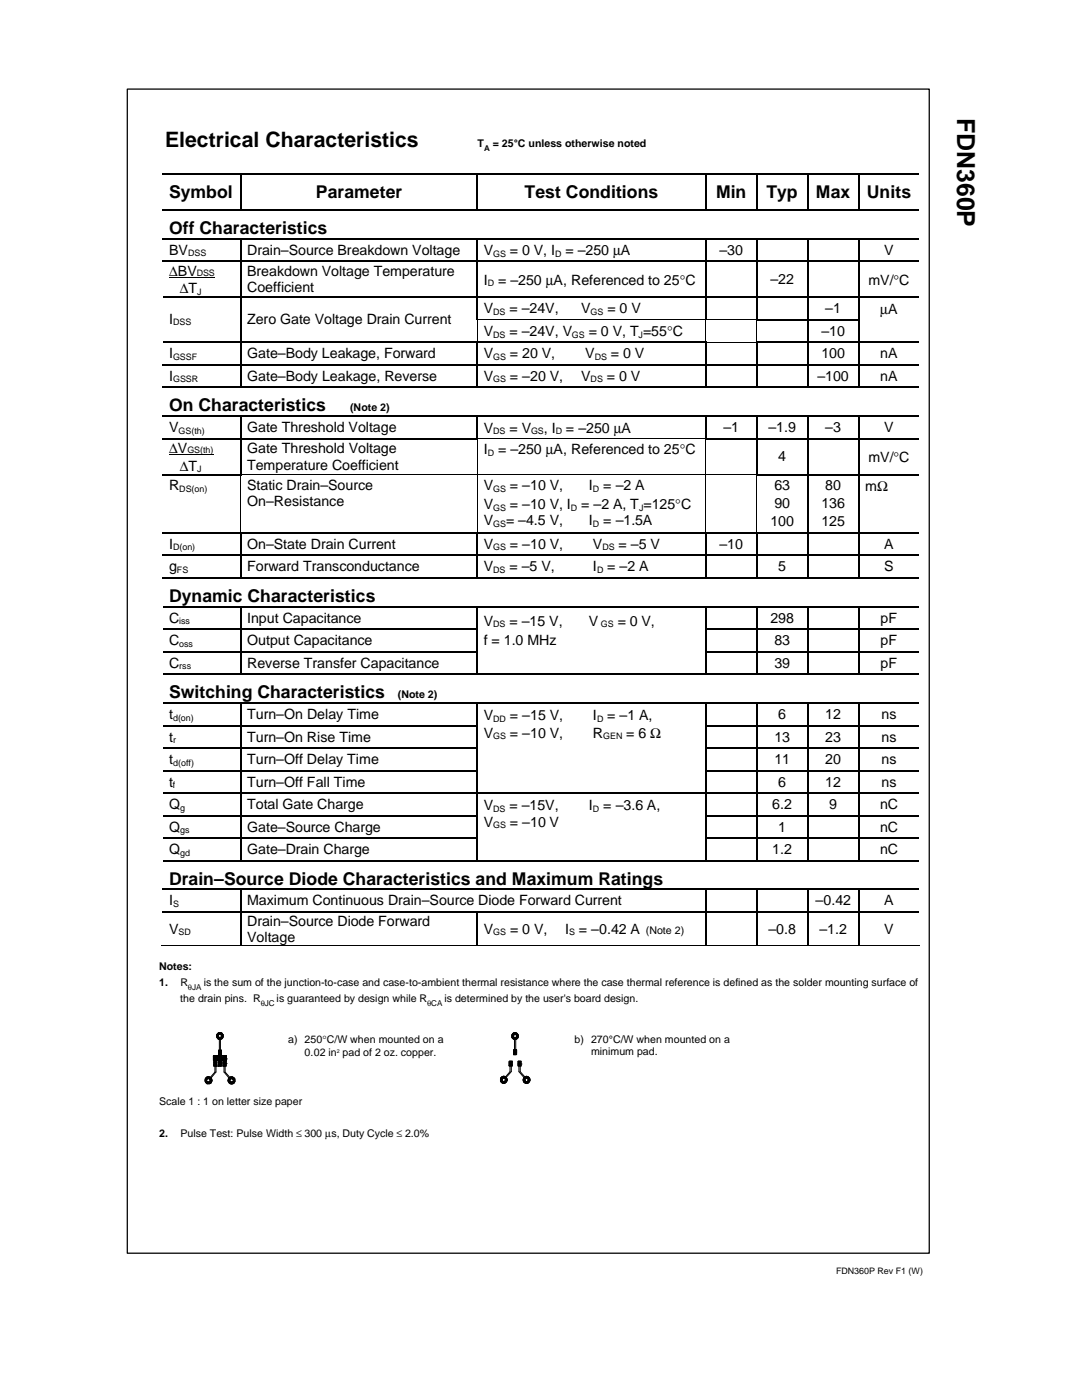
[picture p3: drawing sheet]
<svg xmlns="http://www.w3.org/2000/svg" width="216mm" height="279mm" viewBox="0 0 216 279" stroke-linecap="round" stroke-linejoin="round" font-family="sans-serif">
<g fill="none" stroke="#000" stroke-width=".25">
<path d="M25.4 17.8h160v232.3h-160zM32.5 34.8h15.4M48 34.9v6.9M48.2 34.8h46.9M95.3 34.9v6.9M95.4 34.8h45.3M140.8 34.9v6.9M141 34.8h9.9M151 34.9v6.9M151.1 34.8h9.9M161.2 34.9v6.9M161.3 34.8h9.9"/>
<path d="M171.4 34.9v6.9M171.5 34.8h11.8M32.5 41.9h15.4M32.5 47.7h15.4M32.5 52.2h15.4M32.6 59.3h15.3M48 47.8v4.2M48 52.3v6.9M48 59.4v4.3M48.2 41.9h46.9M48.2 47.7h46.9M48.2 52.2h46.9"/>
<path d="M48.2 59.3h46.9M95.3 47.8v4.2M95.3 52.3v6.9M95.3 59.4v4.3M95.4 41.9h45.3M95.4 47.7h45.3M95.4 52.2h45.3M95.4 59.3h45.3M140.8 47.8v4.2M140.8 52.3v6.9M140.8 59.4v4.3M141 41.9h9.9"/>
<path d="M141 47.7h9.9M141 52.2h9.9M141 59.3h9.9M151 47.8v4.2M151 52.3v6.9M151 59.4v4.3M151.1 41.9h9.9M151.1 47.7h9.9M151.1 52.2h9.9M151.1 59.3h9.9M161.2 47.8v4.2M161.2 52.3v6.9"/>
<path d="M161.2 59.4v4.3M161.3 41.9h9.9M161.3 47.7h9.9M161.3 52.2h9.9M161.3 59.3h9.9M171.4 47.8v4.2M171.4 52.3v6.9M171.4 59.4v4.3M171.5 41.9h11.8M171.5 47.7h11.8M171.5 52.2h11.8M171.5 59.3h11.8"/>
<path d="M32.5 72.8h15.4M32.5 77.3h15.4M32.9 68.3h15M48 64v4.2M48 68.5v4.2M48 72.9v4.3M48.2 68.3h46.9M48.2 72.8h46.9M48.2 77.3h46.9M95.3 68.5v4.2M95.3 72.9v4.3M95.4 72.8h45.3"/>
<path d="M95.4 77.3h45.3M95.6 68.3h45.1M140.8 68.5v4.2M140.8 72.9v4.3M141 72.8h9.9M141 77.3h9.9M151 68.5v4.2M151 72.9v4.3M151.1 72.8h9.9M151.1 77.3h9.9M151.4 63.8h9.6M151.4 68.3h9.6"/>
<path d="M161.2 64v4.2M161.2 68.5v4.2M161.2 72.9v4.3M161.3 63.8h9.9M161.3 68.3h9.9M161.3 72.8h9.9M161.3 77.3h9.9M171.4 64v4.2M171.4 68.5v4.2M171.4 72.9v4.3M171.5 68.3h11.8M171.5 72.8h11.8"/>
<path d="M171.5 77.3h11.8M32.5 83.1h15.4M32.5 87.5h15.4M32.5 94.7h15.4M48 83.2v4.2M48 87.7v6.9M48.2 83.1h46.9M48.2 87.5h46.9M95.3 83.2v4.2M95.4 83.1h45.3M140.8 83.2v4.2M141 83.1h9.9"/>
<path d="M141.2 87.5h9.7M151 83.2v4.2M151 87.7v6.9M151.1 83.1h9.9M151.1 87.5h9.9M151.4 94.7h9.6M161.2 83.2v4.2M161.2 87.7v6.9M161.2 94.9v11.3M161.3 83.1h9.9M161.3 87.5h9.9M161.3 94.7h9.9"/>
<path d="M171.4 83.2v4.2M171.4 87.7v6.9M171.4 94.9v11.3M171.5 83.1h11.8M171.5 87.5h11.8M171.5 94.7h11.8M32.5 106.3h15.4M32.5 110.8h15.4M32.5 115.4h15.4M48 106.5v4.2M48 111v4.2M48.2 110.8h46.9"/>
<path d="M48.2 115.4h46.9M48.4 106.3h46.7M95.3 106.5v4.2M95.3 111v4.2M95.4 110.8h45.3M95.4 115.4h45.3M95.6 106.3h45.1M140.8 106.5v4.2M140.8 111v4.2M141 110.8h9.9M141 115.4h9.9M141.2 106.3h9.7"/>
<path d="M151 106.5v4.2M151 111v4.2M151.1 110.8h9.9M151.1 115.4h9.9M151.4 106.3h9.6M161.2 106.5v4.2M161.2 111v4.2M161.3 106.3h9.9M161.3 110.8h9.9M161.3 115.4h9.9M171.4 106.5v4.2M171.4 111v4.2"/>
<path d="M171.5 106.3h11.8M171.5 110.8h11.8M171.5 115.4h11.8M32.6 125.6h15.3M32.6 130.1h15.3M32.6 134.6h15.3M32.9 121.1h15M48 121.2v4.2M48 125.7v4.3M48 130.2v4.3M48.2 121.1h46.9M48.2 125.6h46.9"/>
<path d="M48.2 130.1h46.9M48.2 134.6h46.9M95.3 121.2v4.2M95.3 125.7v4.3M95.3 130.2v4.3M95.4 121.1h45.3M95.4 134.6h45.3M140.8 121.2v4.2M140.8 125.7v4.3M140.8 130.2v4.3M141 121.1h9.9M141 125.6h9.9"/>
<path d="M141 130.1h9.9M141 134.6h9.9M151 121.2v4.2M151 125.7v4.3M151 130.2v4.3M151.1 121.1h9.9M151.1 125.6h9.9M151.1 130.1h9.9M151.1 134.6h9.9M161.2 121.2v4.2M161.2 125.7v4.3M161.2 130.2v4.3"/>
<path d="M161.3 121.1h9.9M161.3 125.6h9.9M161.3 130.1h9.9M161.3 134.6h9.9M171.4 121.2v4.2M171.4 125.7v4.3M171.4 130.2v4.3M171.5 121.1h11.8M171.5 125.6h11.8M171.5 130.1h11.8M171.5 134.6h11.8M32.6 144.8h15.3"/>
<path d="M32.6 149.3h15.3M32.6 153.8h15.3M32.6 158.3h15.3M32.9 140.3h15M48 140.4v4.3M48 144.9v4.3M48 149.4v4.3M48 153.9v4.3M48 158.4v4.3M48.2 140.3h46.9M48.2 144.8h46.9M48.2 149.3h46.9"/>
<path d="M48.2 153.8h46.9M48.2 158.3h46.9M95.3 140.4v4.3M95.3 144.9v4.3M95.3 149.4v4.3M95.3 153.9v4.3M95.3 158.4v4.3M95.4 140.3h45.3M95.4 158.3h45.3M140.8 140.4v4.3M140.8 144.9v4.3M140.8 149.4v4.3"/>
<path d="M140.8 153.9v4.3M140.8 158.4v4.3M141 140.3h9.9M141 144.8h9.9M141 149.3h9.9M141 153.8h9.9M141 158.3h9.9M151 140.4v4.3M151 144.9v4.3M151 149.4v4.3M151 153.9v4.3M151 158.4v4.3"/>
<path d="M151.1 140.3h9.9M151.1 144.8h9.9M151.1 149.3h9.9M151.1 153.8h9.9M151.1 158.3h9.9M161.2 140.4v4.3M161.2 144.9v4.3M161.2 149.4v4.3M161.2 153.9v4.3M161.2 158.4v4.3M161.3 140.3h9.9M161.3 144.8h9.9"/>
<path d="M161.3 149.3h9.9M161.3 153.8h9.9M161.3 158.3h9.9M171.4 140.4v4.3M171.4 144.9v4.3M171.4 149.4v4.3M171.4 153.9v4.3M171.4 158.4v4.3M171.5 140.3h11.8M171.5 144.8h11.8M171.5 149.3h11.8M171.5 153.8h11.8"/>
<path d="M171.5 158.3h11.8M32.5 177.5h15.4M32.6 162.8h15.3M32.6 167.3h15.3M32.6 171.8h15.3M48 162.9v4.3M48 167.4v4.3M48 177.6v4.3M48.2 162.8h46.9M48.2 167.3h46.9M48.2 171.8h46.9M48.2 177.5h92.5"/>
<path d="M95.3 162.9v4.3M95.3 167.4v4.3M95.4 171.8h45.3M140.8 162.9v4.3M140.8 167.4v4.3M140.8 177.6v4.3M141 162.8h9.9M141 167.3h9.9M141 171.8h9.9M141 177.5h9.9M151 162.9v4.3M151 167.4v4.3"/>
<path d="M151 177.6v4.3M151.1 162.8h9.9M151.1 167.3h9.9M151.1 171.8h9.9M151.1 177.5h9.9M161.2 162.9v4.3M161.2 167.4v4.3M161.2 177.6v4.3M161.3 162.8h9.9M161.3 167.3h9.9M161.3 171.8h9.9M161.3 177.5h9.9"/>
<path d="M171.4 162.9v4.3M171.4 167.4v4.3M171.4 177.6v4.3M171.5 162.8h11.8M171.5 167.3h11.8M171.5 171.8h11.8M171.5 177.5h11.8M32.5 182h15.4M48 182.2v6.4M48.2 182h46.9M95.3 182.2v6.4M95.4 182h45.3"/>
<path d="M140.8 182.2v6.4M141 182h9.9M151 182.2v6.4M151.1 182h9.9M161.2 182.2v6.4M161.3 182h9.9M171.4 182.2v6.4M171.5 182h11.8"/>
</g>
<g fill="#000">
<path d="M47.9 34.6h.3v.3h-.3zM95.1 34.6h.3v.3h-.3zM140.7 34.6h.3v.3h-.3zM150.9 34.6h.2v.3h-.2zM161 34.6h.3v.3h-.3zM171.2 34.6h.3v.3h-.3zM47.9 41.8h.3v.2h-.3zM47.9 47.5h.3v.3h-.3zM47.9 52h.3v.3h-.3zM47.9 59.2h.3v.2h-.3zM95.1 41.8h.3v.2h-.3zM95.1 47.5h.3v.3h-.3z"/>
<path d="M95.1 52h.3v.3h-.3zM95.1 59.2h.3v.2h-.3zM140.7 41.8h.3v.2h-.3zM140.7 47.5h.3v.3h-.3zM140.7 52h.3v.3h-.3zM140.7 59.2h.3v.2h-.3zM150.9 41.8h.2v.2h-.2zM150.9 47.5h.2v.3h-.2zM150.9 52h.2v.3h-.2zM150.9 59.2h.2v.2h-.2zM161 41.8h.3v.2h-.3zM161 47.5h.3v.3h-.3z"/>
<path d="M161 52h.3v.3h-.3zM161 59.2h.3v.2h-.3zM171.2 41.8h.3v.2h-.3zM171.2 47.5h.3v.3h-.3zM171.2 52h.3v.3h-.3zM171.2 59.2h.3v.2h-.3zM32.5 68.2h.1v.3h-.1zM32.6 68.2h.3v.3h-.3zM47.9 63.7h.3v.3h-.3zM47.9 68.2h.3v.3h-.3zM47.9 72.7h.3v.2h-.3zM47.9 77.2h.3v.2h-.3z"/>
<path d="M95.1 63.7h.3v.2h-.3zM95.1 68.2h.3v.3h-.3zM95.1 72.7h.3v.2h-.3zM95.1 77.2h.3v.2h-.3zM95.2 63.9l.1 .1zM95.4 63.7h.1v.2h-.1zM95.4 68.2h.2v.3h-.2zM140.7 63.7h.2v.2h-.2zM140.7 68.2h.3v.3h-.3zM140.7 72.7h.3v.2h-.3zM140.7 77.2h.3v.2h-.3zM140.8 63.9l.1 .1z"/>
<path d="M140.9 63.7l.1 .2zM141 63.7h.1v.2h-.1zM150.9 63.7h.2v.3h-.2zM150.9 68.2h.2v.3h-.2zM150.9 72.7h.2v.2h-.2zM150.9 77.2h.2v.2h-.2zM151.1 63.7h.3v.3h-.3zM151.1 68.2h.3v.3h-.3zM161 63.7h.3v.3h-.3zM161 68.2h.3v.3h-.3zM161 72.7h.3v.2h-.3zM161 77.2h.3v.2h-.3z"/>
<path d="M171.2 63.7h.3v.3h-.3zM171.2 68.2h.3v.3h-.3zM171.2 72.7h.3v.2h-.3zM171.2 77.2h.3v.2h-.3zM47.9 82.9h.3v.3h-.3zM47.9 87.4h.3v.3h-.3zM47.9 94.6h.3v.3h-.3zM95.1 82.9h.3v.3h-.3zM95.1 87.4h.3v.3h-.3zM95.2 94.6h.1v.3h-.1zM140.7 82.9h.3v.3h-.3zM140.7 87.4h.3v.3h-.3z"/>
<path d="M140.8 94.6h.1v.3h-.1zM141 87.4h.2v.3h-.2zM150.9 82.9h.2v.3h-.2zM150.9 87.4h.2v.3h-.2zM150.9 94.6h.2v.3h-.2zM151.1 94.6h.3v.3h-.3zM161 82.9h.3v.3h-.3zM161 87.4h.3v.3h-.3zM161 94.6h.3v.3h-.3zM171.2 82.9h.3v.3h-.3zM171.2 87.4h.3v.3h-.3zM171.2 94.6h.3v.3h-.3z"/>
<path d="M47.9 106.2h.3v.3h-.3zM47.9 110.7h.3v.3h-.3zM47.9 115.2h.3v.3h-.3zM48.2 106.2h.2v.3h-.2zM95.1 106.2h.3v.3h-.3zM95.1 110.7h.3v.3h-.3zM95.1 115.2h.3v.3h-.3zM95.4 106.2h.2v.3h-.2zM140.7 106.2h.3v.3h-.3zM140.7 110.7h.3v.3h-.3zM140.7 115.2h.3v.3h-.3zM141 106.2h.2v.3h-.2z"/>
<path d="M150.9 106.2h.2v.3h-.2zM150.9 110.7h.2v.3h-.2zM150.9 115.2h.2v.3h-.2zM151.1 106.2h.3v.3h-.3zM161 106.2h.3v.3h-.3zM161 110.7h.3v.3h-.3zM161 115.2h.3v.3h-.3zM171.2 106.2h.3v.3h-.3zM171.2 110.7h.3v.3h-.3zM171.2 115.2h.3v.3h-.3zM32.5 120.9h.1v.3h-.1zM32.6 120.9h.3v.3h-.3z"/>
<path d="M47.9 120.9h.3v.3h-.3zM47.9 125.4h.3v.3h-.3zM47.9 130h.3v.2h-.3zM47.9 134.5h.3v.2h-.3zM95.1 120.9h.3v.3h-.3zM95.1 125.4h.3v.3h-.3zM95.1 130h.3v.2h-.3zM95.1 134.5h.3v.2h-.3zM140.7 120.9h.3v.3h-.3zM140.7 125.4h.3v.3h-.3zM140.7 130h.3v.2h-.3zM140.7 134.5h.3v.2h-.3z"/>
<path d="M150.9 120.9h.2v.3h-.2zM150.9 125.4h.2v.3h-.2zM150.9 130h.2v.2h-.2zM150.9 134.5h.2v.2h-.2zM161 120.9h.3v.3h-.3zM161 125.4h.3v.3h-.3zM161 130h.3v.2h-.3zM161 134.5h.3v.2h-.3zM171.2 120.9h.3v.3h-.3zM171.2 125.4h.3v.3h-.3zM171.2 130h.3v.2h-.3zM171.2 134.5h.3v.2h-.3z"/>
<path d="M32.5 140.2h.1v.2h-.1zM32.6 140.2h.3v.2h-.3zM47.9 140.2h.3v.2h-.3zM47.9 144.7h.3v.2h-.3zM47.9 149.2h.3v.2h-.3zM47.9 153.7h.3v.2h-.3zM47.9 158.2h.3v.2h-.3zM95.1 140.2h.3v.2h-.3zM95.1 144.7h.3v.2h-.3zM95.1 149.2h.3v.2h-.3zM95.1 153.7h.3v.2h-.3zM95.1 158.2h.3v.2h-.3z"/>
<path d="M140.7 140.2h.3v.2h-.3zM140.7 144.7h.3v.2h-.3zM140.7 149.2h.3v.2h-.3zM140.7 153.7h.3v.2h-.3zM140.7 158.2h.3v.2h-.3zM150.9 140.2h.2v.2h-.2zM150.9 144.7h.2v.2h-.2zM150.9 149.2h.2v.2h-.2zM150.9 153.7h.2v.2h-.2zM150.9 158.2h.2v.2h-.2zM161 140.2h.3v.2h-.3zM161 144.7h.3v.2h-.3z"/>
<path d="M161 149.2h.3v.2h-.3zM161 153.7h.3v.2h-.3zM161 158.2h.3v.2h-.3zM171.2 140.2h.3v.2h-.3zM171.2 144.7h.3v.2h-.3zM171.2 149.2h.3v.2h-.3zM171.2 153.7h.3v.2h-.3zM171.2 158.2h.3v.2h-.3zM47.9 162.7h.3v.2h-.3zM47.9 167.2h.3v.2h-.3zM47.9 171.7h.3v.2h-.3zM47.9 177.4h.3v.2h-.3z"/>
<path d="M95.1 162.7h.3v.2h-.3zM95.1 167.2h.3v.2h-.3zM95.1 171.7h.3v.2h-.3zM140.7 162.7h.3v.2h-.3zM140.7 167.2h.3v.2h-.3zM140.7 171.7h.3v.2h-.3zM140.7 177.4h.3v.2h-.3zM150.9 162.7h.2v.2h-.2zM150.9 167.2h.2v.2h-.2zM150.9 171.7h.2v.2h-.2zM150.9 177.4h.2v.2h-.2zM161 162.7h.3v.2h-.3z"/>
<path d="M161 167.2h.3v.2h-.3zM161 171.7h.3v.2h-.3zM161 177.4h.3v.2h-.3zM171.2 162.7h.3v.2h-.3zM171.2 167.2h.3v.2h-.3zM171.2 171.7h.3v.2h-.3zM171.2 177.4h.3v.2h-.3zM47.9 181.9h.3v.3h-.3zM47.9 188.6h.2v.2h-.2zM95.1 181.9h.3v.3h-.3zM95.1 188.6h.2v.2h-.2zM140.7 181.9h.3v.3h-.3z"/>
<path d="M140.7 188.6h.2v.2h-.2zM150.9 181.9h.2v.3h-.2zM150.9 188.6h.1v.2h-.1zM161 181.9h.3v.3h-.3zM161 188.6h.2v.2h-.2zM171.2 181.9h.3v.3h-.3zM171.2 188.6h.2v.2h-.2z"/>
</g>
<g fill="none" stroke="#000" stroke-width=".2">
<path d="M33.7 55.4h9.2M95.3 64v4.2M95.5 63.8h45.2M140.8 64v4.2M141 68.3h9.9M141.1 63.8h9.8M151 64v4.2M33.7 90.7h8.9M48 94.9v11.3M48.2 94.7h47M95.3 87.7v6.9M95.3 94.9v11.3"/>
<path d="M95.3 94.7h45.5M95.4 87.5h45.3M140.8 87.7v6.9M140.8 94.9v11.3M140.9 94.7h10M151 94.9v11.3M32.2 188.7h15.7M48.1 188.7h47M95.3 188.7h45.4M140.9 188.7h10M151 188.7h10M161.2 188.7h10"/>
<path d="M171.4 188.7h12M40.9 215.3l.1-.1 .2 .3 .2-.2h.4l.2 .3M40.9 215.3l.3 .4-.2 .2 .1 .2 .2-.3M41 215.3a.79 .79 0 0 0 .3 1M41.1 215.1l-.1 .2M41.1 215.1l.1-.1 .3 .3 .3-.4 .2 .1-.3 .3h.1l.3-.2M41.1 215.1l.2 .2M41.3 214.9l-.2 .2M41.3 216.3h.6M41.3 216.3l-.1-.1 .2-.3-.1-.1v-.4l-.4 .4 .5 .5M41.3 214.9l-.4 .5M41.3 214.9l.3 .4"/>
<path d="M41.4 215.9h.2M41.5 215.9l.3 .4 .3-.2M41.5 214.9l-.6 .7v-.1l.8 .8 .6-.7M41.5 214.9l.7 .8v.2M41.5 215.9l-.2 .4M41.6 214.9l.5 .2M41.6 214.9h-.3M41.7 214.9l.5 .6-.7 .8M41.9 215.7l.3 .3-.1 .1M42 215.6h.1M42 215.6l.2-.3 .1 .3M42 215.6l.2 .3"/>
<path d="M42 215.6l-.2 .3h-.2M42.1 216.1l-.3-.2h-.1l.3 .3M42.1 215.1l-.2 .3M42.1 215.1l.2 .5M42.2 215.9l-.1 .2M42.3 215.6l-.1 .3M42.6 211.5l.2 .2M42.6 210.7l1 1M42.6 210.9l.8 .8M42.6 211.1l.6 .6M42.6 211.3l.4 .4M42.6 211l.4-.3 1.2 1.2"/>
<path d="M42.7 212.8v-.9h.6v.9M42.7 212.1l.3-.2 .3 .3M42.7 212.2l.6 .6M42.7 212l.6 .6M42.7 212.4l.4 .4 .2-.3M42.7 212.8h.6M42.7 211.9h.1M42.7 211.9l.6 .5M42.7 210.7l-.1 .1M42.8 210.7l1.4 1.4M42.9 212.8v1.2l-1.1 1.2 .2 .1 1.1-1.3v-1.2M43.1 210.7l-.5 .5"/>
<path d="M43.2 210.7l1 1M43.2 206.8l.1 .2 .3 .4M43.2 206.8l.8 .6M43.3 212.8h.1M43.3 206.5v-.1l.3 .2M43.3 206.5l.3 .3-.3 .3 .1 .1 .2-.2 .1 .1-.2 .2 .1 .1M43.3 212.1l-.6 .7M43.3 212.3l-.5 .5-.1-.2M43.3 211.9l-.6 .6M43.3 212l-.2-.1-.4 .4M43.3 210.7l-.7 .7M43.3 210.7l1 1"/>
<path d="M43.4 206.2a.62 .62 0 0 1 1.1 .3M43.4 206.2l-.2 .6M43.4 206.2l.3 .3M43.6 211.7h.1M43.6 206.6a.34 .34 0 0 0 .3 .5M43.6 206.6l-.3 .4 .4 .4M43.6 211.7v1.1h.6M43.6 212.3l.4 .5 .2-.2M43.6 212.1l.6 .7M43.6 211.9l.6 .6M43.6 211.7l.6 .6M43.6 210.3l1.3 1.4 .3-.4"/>
<path d="M43.6 209.8l.2-.2v-2.4h.2v2.4l-.4 .4M43.6 209.9l.6 .6M43.6 209.7l.6 .6M43.7 209.6l.5 .5M43.7 206.4h.4l.1 .2M43.7 206.4l-.1 .2M43.7 207.4h.1M43.7 206.1l-.4 .4M43.8 206.4l-.3-.2 .2-.1 .2 .3M43.8 206.1l.7 .7-.5 .6M43.9 206.1l-.7 .7M43.9 207.1l-.3 .3"/>
<path d="M43.9 207.1l.1 .3M43.9 209.6l.3 .3M44 206.4l.2-.2h.1l-.2 .3 .1 .1M44 206.1l.5 .5v-.1M44.1 207h.1M44.1 207l.2 .3M44.1 207l-.2 .1M44.1 206.1l-.4 .3M44.1 209.6l.1 .1M44.2 206.6v.2M44.2 209.6h-.6v1.1h-1v1h1M44.2 210.4l-1.3 1.3"/>
<path d="M44.2 209.6v1.1h1v1M44.2 210l-1.6 1.6M44.2 210.6l-1.1 1.1M44.2 212.4l-.4 .4-.2-.3M44.2 210.2l-1.5 1.5M44.2 212.2l-.6 .6M44.2 212l-.6 .6M44.2 211.8l-.6 .6M44.2 209.8l-.6 .6M44.2 209.6l-.6 .6M44.2 206.8l-.1 .2M44.2 206.8l.2 .3-.2 .2-.2-.2"/>
<path d="M44.2 206.7l.3 .3M44.3 210.7l-1 1M44.3 207.3l-.7 .1M44.3 210.7l.9 .8M44.4 206.3l-.2 .3M44.5 212.7h.1M44.5 212.3h.1M44.5 206.5v.5l-.2 .3M44.5 206.5l-.3 .3M44.5 212.3l.4-.4 .2 .1-.6 .7M44.5 211.9h.6v.9h-.6zM44.5 210.7l-1 1 .1 .1 1.1-1.1"/>
<path d="M44.5 212.1l.2-.2 .4 .4M44.5 212l.6 .7-.1 .1-.5-.5M44.5 206.6l-.7 .8M44.5 210.7l.7 .6M44.5 211.7l-.9-1v-.2l1.1 1.2M44.5 211.9l.6 .6-.3 .3-.3-.3 .6-.6M44.7 212.8v1.2l1.3 1.4-.3-.3M44.7 210.7l.5 .4M44.9 210.7h.1M44.9 210.7l.3 .2M44.9 210.7l-1.3 1.3M44.9 212.8v1.2l1.1 1.2"/>
<path d="M45.1 210.7l-1.5 1.5M45.1 212.3h.1M45.1 212.3l-.5 .5-.1-.1M45.2 211.3h.1M45.2 211.2l-.5 .5M45.2 211.7h-1v1.1M45.2 211l-.8 .7M45.2 210.8l-.9 .9M45.2 211.6l-.1 .1M45.2 211.7l-.1 .2M45.6 215.4v-.1l.3 .2M45.6 215.4l.2 .3-.2 .2 .1 .2"/>
<path d="M45.7 215.1l.4 .2 .3-.4h-.3l.8 .8-.6 .6M45.7 215.1a.72 .72 0 0 0 0 1M45.7 216.1l.2 .2M45.7 215.1a.74 .74 0 0 1 1.2 .2M45.9 215.5l-.3 .4 .5 .4 .8-.8-.6-.6-.8 .8v-.1l.8 .7M45.9 215.5h.1M45.9 215.8l-.2 .3M46 215l.3 .3M46 214.9l-.4 .5M46.1 215.9l-.3 .3 .1 .1M46.1 215.9l.3 .4 .2-.1-.3-.3h.1l.3 .2M46.2 215.9l-.3 .4"/>
<path d="M46.3 216.3h.1M46.3 215.3h.1M46.4 215.3h-.4l-.2 .3 .2 .3h.4l.1-.1M46.4 215.3l.1 .1M46.5 215.4v.4M46.5 215.4l.4 .5M46.6 215.8l.2 .2-.1 .2M46.6 215l-.3 .3M46.7 215.1l-.3 .2M46.7 216.1l-.2 .2h-.6M46.9 215.3v.6l-.2 .2M46.9 215.3l-.1-.1-.3 .2"/>
<path d="M46.9 215.3l-.3 .5M99.9 215.8v.1l.3-.2 .1 .1-.2 .2 .1 .1 .2-.3 .4 .4M99.9 215.3l.3 .2M99.9 215.8a.68 .68 0 0 0 .9 .4M99.9 215.3v.5M99.9 215.1v.2M100 215l.3 .3-.1 .1-.3-.3M100 215l-.1 .3M100.1 214.9l-.2 .2M100.2 215.5a.36 .36 0 0 0 .5 .3l.2 .3-.1 .1M100.2 215.5l-.3 .3M100.2 214.9l.2 .3"/>
<path d="M100.2 214.8l-.2 .2M100.2 214.8h.6M100.3 214.8l.2 .3M100.4 214.8h-.1M100.4 214.8l-.5 .6 .7 .8h-.1l.7-.7M100.4 214.8l.8 .8v-.1M100.4 214.8h.2l-.7 .8 .5 .6 .4-.5M100.5 215.1l.2 .1M100.5 215.1l-.3 .4M100.7 215.2l.4-.1-.3 .3 .3 .3M100.7 214.8l.5 .5-.4 .4M100.7 215.2l.1 .5"/>
<path d="M100.8 214.8l.1 .1-.2 .3M100.8 214.8l-.3 .3M100.8 215.7l.2 .3M100.8 214.8l.4 .7M100.8 215.7l.3 .2-.1 .1M101 216l-.2 .2M101.1 215.8l-.1 .2M101.2 215.7l-.5 .5M101.2 215.5l-.1 .3M101.6 211.9l.6 .6M101.6 212.1l.6 .6M101.6 212.3l.4 .4"/>
<path d="M101.6 212.5l.2 .2M101.7 211.8l.5 .5M101.8 212.7v1.2l-.9 1 .1 .1 1-1.1v-1.2M101.8 211.8l-.2 .2M101.9 211.8l.3 .3M102 211.8l-.4 .4M102.1 211.8l.1 .1M102.2 206.5l.3 .4-.3 .2 .1 .1 .2-.2M102.2 206.5a.65 .65 0 0 0 .3 .9M102.2 206.4l.3 .3M102.2 211.8v.9M102.2 212.6l-.1 .1"/>
<path d="M102.2 211.8h-.6v.9h.6M102.2 212.4l-.3 .3M102.2 212l-.6 .6M102.2 212.2l-.5 .5M102.2 211.8l-.6 .6M102.3 206.3l.1-.1 .2 .3M102.3 206.3l.2 .3M102.3 206.2l-.1 .3M102.5 209.5h.6v1h-.6zM102.5 206.6v.3l.5 .5M102.5 210.2l.2 .3M102.5 209.7l.1-.2 .5 .5"/>
<path d="M102.5 209.6l.6 .6M102.5 210l.4 .5 .2-.2M102.5 210.4l.1 .1M102.5 209.8l.6 .6M102.5 206.1l.3 .3M102.5 206.1l-.3 .4M102.5 206.1l-.2 .1M102.5 207.4l.3 .1M102.6 206.1l.8 .8M102.6 206.5l.3-.4 .5 .6-.6 .8M102.6 207.1h.1M102.6 207.1l-.2 .2 .1 .1"/>
<path d="M102.6 206.5l-.1 .1M102.6 207.1h.2M102.7 207.5v2M102.7 210.5h.1M102.7 207.1l.4 .3 .2-.3M102.7 207.1l-.2 .3M102.8 206.4l.3-.2h.1l-.2 .3M102.8 206.1l-.7 .7 .7 .7M102.8 206.4l.2 .2M102.8 209.5l-.3 .4M102.8 206.1l.4 .1 .2 .3M102.8 206.1h-.3"/>
<path d="M102.8 206.4l-.2 .1M102.8 209.5l.3 .3M102.9 207.4v2.1M103 206.9l.3 .2M103 206.9l-.2 .2M103 206.6l.1 .2M103.1 206.8l.3 .3M103.1 206.8l-.1 .3 .2 .2M103.1 210.1l-.4 .4M103.1 209.6l-.1-.1-.5 .6M103.1 209.7l-.6 .6M103.1 209.8l-.6 .7"/>
<path d="M103.3 206.3l-.3 .3M103.4 212.3h.1M103.4 206.5v.1l-.8 .8-.5-.4 .4-.4M103.4 206.5l-.3 .3M103.4 207.1h-.1M103.4 211.8h.6v.9h-.6zM103.4 212.1l.5 .6M103.4 212.3l.3 .4M103.4 212.5l.1 .2v1.2l1.1 1.2 .1-.2-.9-1v-1.2M103.4 207.1l-.6 .4M103.4 206.5v.6M103.4 211.8l.6 .5"/>
<path d="M103.5 211.8l-.1 .1 .6 .7-.2 .1M103.6 211.8l.4 .3-.6 .6M103.7 211.8l-.3 .4M103.8 211.8l.2 .1-.6 .7M103.9 211.8l-.5 .5M104 212.3h.1M104 212.3l-.4 .4M104.4 215.3l.4 .4M104.4 215.3l.1-.2 .2 .4M104.4 215.8a.66 .66 0 0 0 1.1 .2M104.4 215.3v.5M104.6 215l-.2 .3"/>
<path d="M104.7 214.9l.2 .3-.1 .1-.2-.3M104.7 215.5a.34 .34 0 0 1 .5-.3 .34 .34 0 0 1 .2 .5l-.2 .2 .2 .2-.1 .1-.3-.3-.3 .2 .1 .1 .4-.3M104.7 215.5l-.3 .3M104.7 215.5l.1 .2M104.8 215.7l-.3 .2 .1 .1 .2-.2M104.8 215.7l.3 .2 .1-.1M104.8 214.8l-.2 .2M104.8 214.8l.3 .4 .4-.3 .2 .6M104.8 214.8h.5M105.3 215.7l.2 .3M105.3 214.8l-.3 .4M105.3 214.8l.2 .2"/>
<path d="M105.4 215.4l.3-.3v.2l-.3 .3 .2 .3-.1 .1M105.4 215.4l.3 .3M105.5 215.1l-.2 .2 .1 .1M105.7 215.8l-.2 .2M105.7 215.5l-.7 .7h.2l.5-.6-.7-.8-.6 .6 .8 .8M105.7 215.5l-.5-.7-.8 .8 .5 .6M105.7 215.5v.3"/>
</g>
<text font-size="5" x="191" y="23.6" transform="rotate(90 191 23.6)">FDN360P</text>
<text font-size="4.2" x="32.9" y="29.3">Electrical Characteristics</text>
<g font-size="3.5">
<text x="33.7" y="39.5">Symbol</text>
<text x="63" y="39.5">Parameter</text>
<text x="104.7" y="39.5">Test Conditions</text>
<text x="142.9" y="39.5">Min</text>
<text x="153" y="39.5">Typ</text>
<text x="162.8" y="39.5">Max</text>
<text x="173" y="39.5">Units</text>
<text x="33.7" y="46.7">Off Characteristics</text>
<text x="33.7" y="82.1">On Characteristics</text>
<text x="33.7" y="120.1">Dynamic Characteristics</text>
<text x="33.7" y="139.4">Switching Characteristics</text>
<text x="33.7" y="176.6">Drain–Source Diode Characteristics and Maximum Ratings</text>
</g>
<g font-size="2.8">
<text x="33.7" y="50.8">BV</text>
<text x="49.3" y="50.8">Drain–Source Breakdown Voltage</text>
<text x="96.5" y="51">V</text>
<text x="101.8" y="51">= 0 V, I</text>
<text x="112.8" y="51">= –250 μA</text>
<text x="143.6" y="50.8">–30</text>
<text x="176.4" y="50.8">V</text>
<text x="33.7" y="55.1">ΔBV</text>
<text x="35.9" y="58.5">ΔT</text>
<text x="49.3" y="55.1">Breakdown Voltage Temperature</text>
<text x="49.3" y="58.3">Coefficient</text>
<text x="96.5" y="56.8">I</text>
<text x="99.4" y="56.8">= –250 μA, Referenced to 25°C</text>
<text x="153.7" y="56.7">–22</text>
<text x="173.3" y="56.8">mV/°C</text>
<text x="33.7" y="64.6">I</text>
<text x="49.3" y="64.6">Zero Gate Voltage Drain Current</text>
<text x="96.5" y="62.5">V</text>
<text x="101.6" y="62.5">= –24V,</text>
<text x="116" y="62.5">V</text>
<text x="121.2" y="62.5">= 0 V</text>
<text x="164.7" y="62.5">–1</text>
<text x="175.6" y="62.6">μA</text>
<text x="33.7" y="71.5">I</text>
<text x="49.3" y="71.5">Gate–Body Leakage, Forward</text>
<text x="96.5" y="67.1">V</text>
<text x="96.5" y="71.5">V</text>
<text x="101.6" y="67.1">= –24V, V</text>
<text x="101.7" y="71.5">= 20 V,</text>
<text x="116.8" y="71.5">V</text>
<text x="117.5" y="67.1">= 0 V, T =55°C</text>
<text x="121.9" y="71.5">= 0 V</text>
<text x="163.9" y="67">–10</text>
<text x="163.9" y="71.5">100</text>
<text x="175.6" y="71.5">nA</text>
<text x="33.7" y="76">I</text>
<text x="49.3" y="76">Gate–Body Leakage, Reverse</text>
<text x="96.5" y="76">V</text>
<text x="101.7" y="76">= –20 V,</text>
<text x="116" y="76">V</text>
<text x="121.1" y="76">= 0 V</text>
<text x="163.1" y="76">–100</text>
<text x="175.6" y="76">nA</text>
<text x="33.7" y="86.2">V</text>
<text x="49.3" y="86.2">Gate Threshold Voltage</text>
<text x="96.5" y="86.4">V</text>
<text x="101.7" y="86.4">= V</text>
<text x="108.5" y="86.4">, I</text>
<text x="112.9" y="86.4">= –250 μA</text>
<text x="144.4" y="86.2">–1</text>
<text x="153.3" y="86.2">–1.9</text>
<text x="164.7" y="86.2">–3</text>
<text x="176.4" y="86.2">V</text>
<text x="33.7" y="90.5">ΔV</text>
<text x="35.9" y="93.9">ΔT</text>
<text x="49.3" y="93.7">Temperature Coefficient</text>
<text x="49.3" y="90.5">Gate Threshold Voltage</text>
<text x="96.5" y="90.6">I</text>
<text x="99.4" y="90.6">= –250 μA, Referenced to 25°C</text>
<text x="155.3" y="92.1">4</text>
<text x="173.3" y="92.2">mV/°C</text>
<text x="33.7" y="97.8">R</text>
<text x="49.3" y="97.8">Static Drain–Source</text>
<text x="49.3" y="101">On–Resistance</text>
<text x="96.5" y="97.8">V</text>
<text x="96.5" y="101.6">V</text>
<text x="101.7" y="97.8">= –10 V,</text>
<text x="101.7" y="101.6">= –10 V, I</text>
<text x="116" y="101.6">= –2 A, T =125°C</text>
<text x="117.5" y="97.8">I</text>
<text x="120.4" y="97.8">= –2 A</text>
<text x="154.5" y="97.8">63</text>
<text x="154.5" y="101.4">90</text>
<text x="163.9" y="101.4">136</text>
<text x="164.7" y="97.8">80</text>
<text x="172.6" y="98">mΩ</text>
<text x="96.5" y="104.9">V</text>
<text x="101" y="104.9">= –4.5 V,</text>
<text x="117.5" y="104.9">I</text>
<text x="120.4" y="104.9">= –1.5A</text>
<text x="153.7" y="105">100</text>
<text x="163.9" y="105">125</text>
<text x="33.7" y="109.5">I</text>
<text x="49.3" y="109.5">On–State Drain Current</text>
<text x="96.5" y="109.5">V</text>
<text x="101.7" y="109.5">= –10 V,</text>
<text x="118.3" y="109.5">V</text>
<text x="123.4" y="109.5">= –5 V</text>
<text x="143.6" y="109.5">–10</text>
<text x="176.4" y="109.5">A</text>
<text x="33.7" y="114">g</text>
<text x="49.3" y="114">Forward Transconductance</text>
<text x="96.5" y="114">V</text>
<text x="101.6" y="114">= –5 V,</text>
<text x="118.3" y="114">I</text>
<text x="121.2" y="114">= –2 A</text>
<text x="155.3" y="114">5</text>
<text x="176.4" y="114">S</text>
<text x="33.7" y="124.2">C</text>
<text x="49.3" y="124.2">Input Capacitance</text>
<text x="96.5" y="124.8">V</text>
<text x="101.6" y="124.8">= –15 V,</text>
<text x="117.5" y="124.8">V</text>
<text x="123.3" y="124.8">= 0 V,</text>
<text x="153.7" y="124.2">298</text>
<text x="175.7" y="124.2">pF</text>
<text x="33.7" y="128.7">C</text>
<text x="49.3" y="128.7">Output Capacitance</text>
<text x="96.5" y="128.8">f = 1.0 MHz</text>
<text x="154.5" y="128.7">83</text>
<text x="175.7" y="128.7">pF</text>
<text x="33.7" y="133.3">C</text>
<text x="49.3" y="133.3">Reverse Transfer Capacitance</text>
<text x="154.5" y="133.3">39</text>
<text x="175.7" y="133.3">pF</text>
<text x="33.7" y="143.5">t</text>
<text x="49.3" y="143.5">Turn–On Delay Time</text>
<text x="96.5" y="143.7">V</text>
<text x="101.7" y="143.7">= –15 V,</text>
<text x="118.3" y="143.7">I</text>
<text x="121.2" y="143.7">= –1 A,</text>
<text x="155.3" y="143.5">6</text>
<text x="164.7" y="143.5">12</text>
<text x="175.9" y="143.5">ns</text>
<text x="33.7" y="148">t</text>
<text x="49.3" y="148">Turn–On Rise Time</text>
<text x="96.5" y="147.2">V</text>
<text x="101.7" y="147.2">= –10 V,</text>
<text x="118.3" y="147.2">R</text>
<text x="125" y="147.2">= 6 Ω</text>
<text x="154.5" y="148">13</text>
<text x="164.7" y="148">23</text>
<text x="175.9" y="148">ns</text>
<text x="33.7" y="152.5">t</text>
<text x="49.3" y="152.5">Turn–Off Delay Time</text>
<text x="154.5" y="152.5">11</text>
<text x="164.7" y="152.5">20</text>
<text x="175.9" y="152.5">ns</text>
<text x="33.7" y="157">t</text>
<text x="33.7" y="161.5">Q</text>
<text x="49.3" y="157">Turn–Off Fall Time</text>
<text x="49.3" y="161.5">Total Gate Charge</text>
<text x="96.5" y="161.7">V</text>
<text x="101.6" y="161.7">= –15V,</text>
<text x="117.5" y="161.7">I</text>
<text x="120.4" y="161.7">= –3.6 A,</text>
<text x="154.1" y="161.5">6.2</text>
<text x="155.3" y="157">6</text>
<text x="164.7" y="157">12</text>
<text x="165.5" y="161.5">9</text>
<text x="175.6" y="161.5">nC</text>
<text x="175.9" y="157">ns</text>
<text x="33.7" y="166">Q</text>
<text x="49.3" y="166">Gate–Source Charge</text>
<text x="96.5" y="165">V</text>
<text x="101.7" y="165">= –10 V</text>
<text x="155.3" y="166">1</text>
<text x="175.6" y="166">nC</text>
<text x="33.7" y="170.5">Q</text>
<text x="49.3" y="170.5">Gate–Drain Charge</text>
<text x="154.1" y="170.5">1.2</text>
<text x="175.6" y="170.5">nC</text>
<text x="33.7" y="180.7">I</text>
<text x="49.3" y="180.7">Maximum Continuous Drain–Source Diode Forward Current</text>
<text x="49.3" y="184.7">Drain–Source Diode Forward</text>
<text x="162.7" y="180.7">–0.42</text>
<text x="176.4" y="180.7">A</text>
<text x="33.7" y="186.4">V</text>
<text x="49.3" y="188">Voltage</text>
<text x="96.5" y="186.4">V</text>
<text x="101.8" y="186.4">= 0 V,</text>
<text x="112.8" y="186.4">I = –0.42 A</text>
<text x="153.3" y="186.4">–0.8</text>
<text x="163.5" y="186.4">–1.2</text>
<text x="176.4" y="186.4">V</text>
</g>
<g font-size="2.1">
<text x="95.2" y="29.3">T</text>
<text x="98.3" y="29.3">= 25°C unless otherwise noted</text>
<text x="69.8" y="82.1">(Note 2)</text>
<text x="79.4" y="139.4">(Note 2)</text>
<text x="128.9" y="186.4">(Note 2)</text>
<text x="31.7" y="193.5">Notes:</text>
<text x="31.7" y="196.7">1.</text>
<text x="36" y="196.7">R</text>
<text x="40.6" y="196.7">is the sum of the junction-to-case and case-to-ambient thermal resistance where the case thermal reference is defined as the solder mounting surface of</text>
<text x="36" y="199.9">the drain pins. R</text>
<text x="55.2" y="199.9">is guaranteed by design while R</text>
<text x="88.7" y="199.9">is determined by the user's board design.</text>
<text x="57.5" y="208.2">a) 250°C/W when mounted on a</text>
<text x="114.6" y="208.1">b) 270°C/W when mounted on a</text>
<text x="60.8" y="210.7">0.02 in pad of 2 oz. copper.</text>
<text x="117.9" y="210.5">minimum pad.</text>
<text x="31.7" y="220.6">Scale 1 : 1 on letter size paper</text>
<text x="31.7" y="226.8">2.</text>
<text x="36" y="226.8">Pulse Test: Pulse Width ≤ 300 μs, Duty Cycle ≤ 2.0%</text>
</g>
<g font-size="1.8">
<text x="37.5" y="51.2">DSS</text>
<text x="98.4" y="51.3">GS</text>
<text x="110.8" y="51.3">D</text>
<text x="39.3" y="55.1">DSS</text>
<text x="39.3" y="58.8">J</text>
<text x="97.3" y="57.2">D</text>
<text x="34.5" y="64.9">DSS</text>
<text x="98.4" y="62.8">DS</text>
<text x="117.9" y="62.8">GS</text>
<text x="34.5" y="71.8">GSSF</text>
<text x="98.4" y="67.5">DS</text>
<text x="98.4" y="71.8">GS</text>
<text x="114.1" y="67.5">GS</text>
<text x="118.7" y="71.8">DS</text>
<text x="127.4" y="67.5">J</text>
<text x="34.5" y="76.3">GSSR</text>
<text x="98.4" y="76.3">GS</text>
<text x="117.9" y="76.3">DS</text>
<text x="35.6" y="86.6">GS(th)</text>
<text x="98.4" y="86.7">DS</text>
<text x="106" y="86.7">GS</text>
<text x="110.9" y="86.7">D</text>
<text x="37.4" y="90.5">GS(th)</text>
<text x="39.3" y="94.3">J</text>
<text x="97.3" y="90.9">D</text>
<text x="35.8" y="98.1">DS(on)</text>
<text x="98.4" y="98.1">GS</text>
<text x="98.4" y="102">GS</text>
<text x="113.9" y="102">D</text>
<text x="118.3" y="98.1">D</text>
<text x="127.5" y="102">J</text>
<text x="98.4" y="105.2">GS</text>
<text x="118.3" y="105.2">D</text>
<text x="34.5" y="109.9">D(on)</text>
<text x="98.4" y="109.9">GS</text>
<text x="120.2" y="109.9">DS</text>
<text x="35.3" y="114.3">FS</text>
<text x="98.4" y="114.3">DS</text>
<text x="119.1" y="114.3">D</text>
<text x="35.8" y="124.6">iss</text>
<text x="98.4" y="125.2">DS</text>
<text x="119.9" y="125.2">GS</text>
<text x="35.8" y="129.1">oss</text>
<text x="35.8" y="133.6">rss</text>
<text x="34.5" y="143.8">d(on)</text>
<text x="34.5" y="148.3">r</text>
<text x="98.4" y="144.1">DD</text>
<text x="98.4" y="147.5">GS</text>
<text x="119.1" y="144.1">D</text>
<text x="120.4" y="147.5">GEN</text>
<text x="34.5" y="152.8">d(off)</text>
<text x="34.5" y="157.3">f</text>
<text x="35.9" y="161.8">g</text>
<text x="35.9" y="166.3">gs</text>
<text x="98.4" y="162.1">DS</text>
<text x="98.4" y="165.3">GS</text>
<text x="118.3" y="162.1">D</text>
<text x="35.9" y="170.8">gd</text>
<text x="34.5" y="181">S</text>
<text x="35.6" y="186.7">SD</text>
<text x="98.4" y="186.7">GS</text>
<text x="113.6" y="186.7">S</text>
<text x="166.8" y="254.3">FDN360P Rev F1 (W)</text>
</g>
<g font-size="1.6">
<text x="96.6" y="30.2">A</text>
<text x="37.5" y="197.6">θJA</text>
<text x="52" y="200.8">θJC</text>
<text x="85.2" y="200.8">θCA</text>
</g>
<text font-size="1.1" x="67.2" y="210.1">2</text>
</svg>
